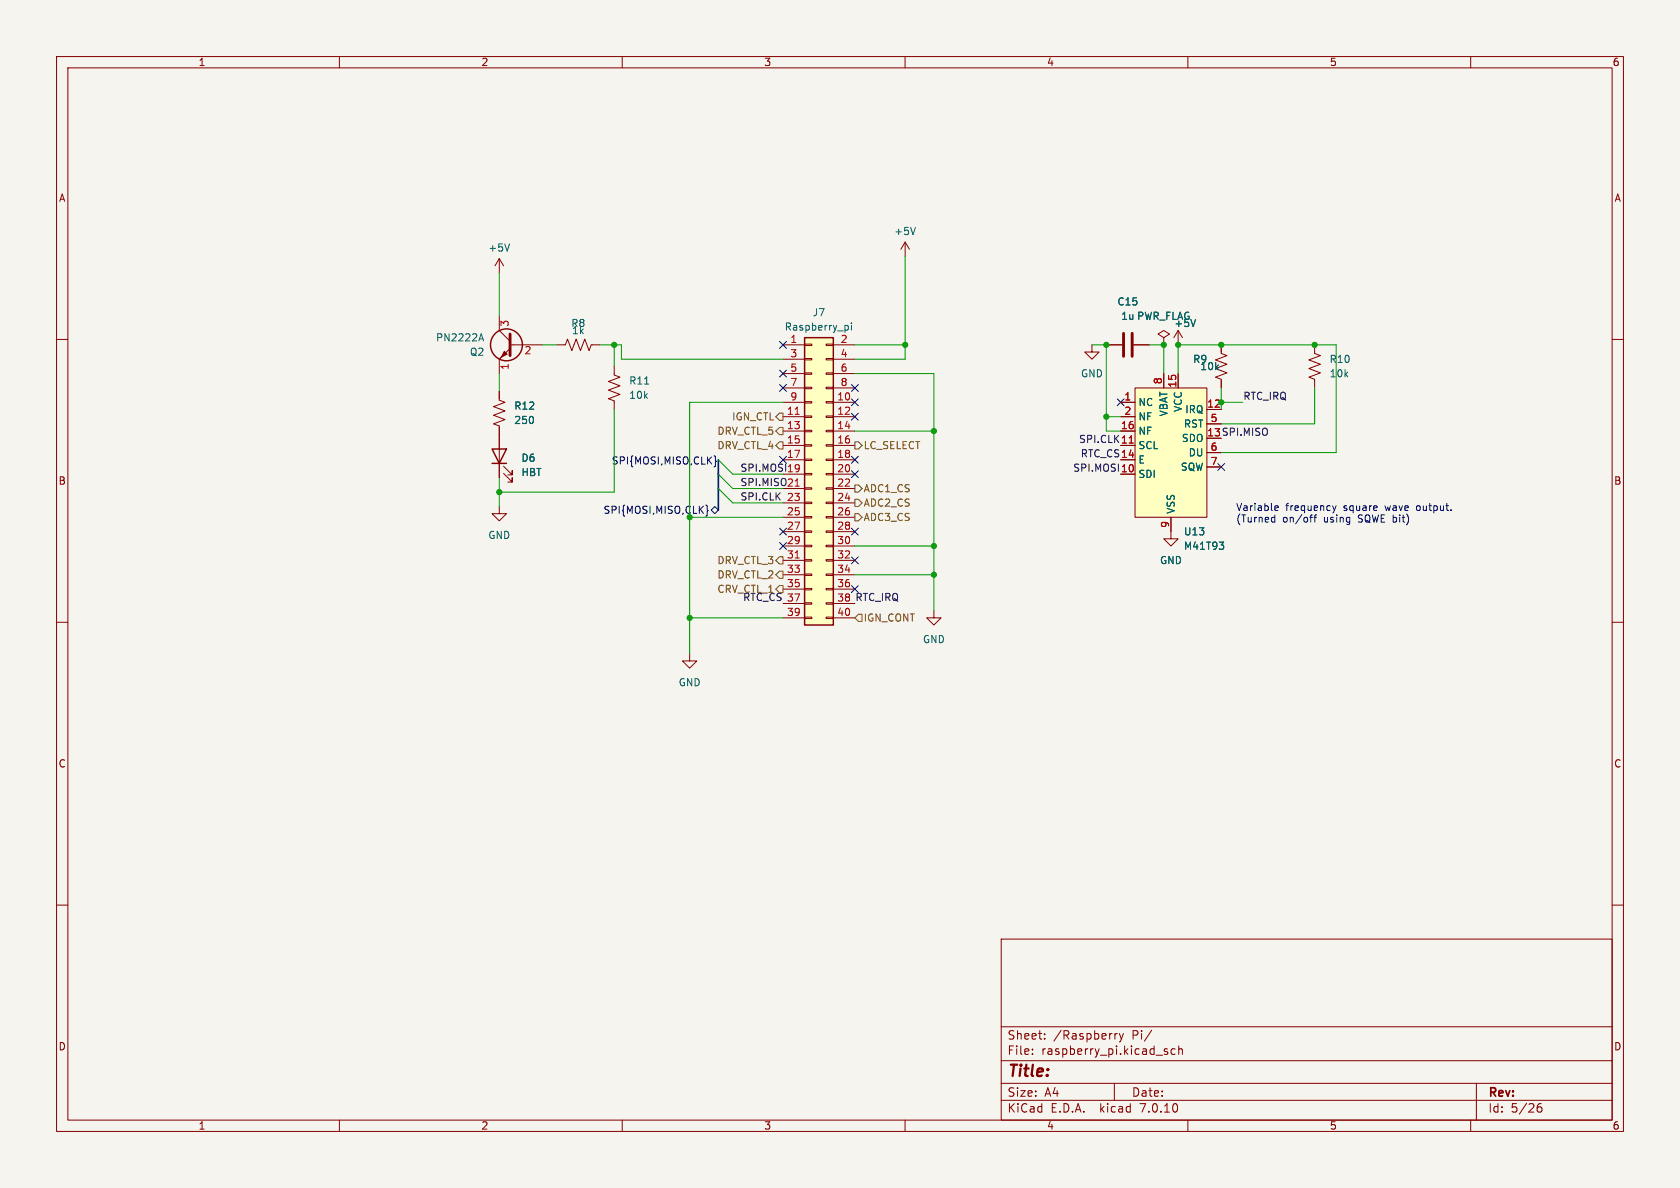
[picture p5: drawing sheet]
<svg xmlns="http://www.w3.org/2000/svg" width="297mm" height="210mm" viewBox="0 0 297 210" stroke-linecap="round" stroke-linejoin="round" font-family="sans-serif">
<path d="M0 0h297v210h-297z" fill="#f5f4ef" stroke="#f5f4ef" stroke-width=".18"/>
<g fill="none" stroke="#840000" stroke-width=".18">
<path d="M10 10h277v190h-277zM12 12h273v186h-273zM60 10v2M110 10v2M160 10v2M210 10v2M260 10v2M10 60h2M88.3 45.7v2.6M88.3 55.9v2.5l1.9 1.9M88.3 45.7l-.8 1.3M88.3 45.7l.7 1.3"/>
<path d="M160 42.8l-.7 1.3M160 42.8v2.5M160 42.8l.8 1.3M205.7 59.7l1.1-.6-1.1-.7-1 .7 1 .6v1.3M208.3 58.4v2.6M208.3 58.4l-.8 1.3M208.3 58.4l.7 1.3M285 60h2M88.3 69.2v1.5l1 .4-2.1 .8 2.1 .7-2.1 .8 2.1 .8-2.1 .7 1.1 .4v9.2M88.9 62.9l-.5 .5M90.2 61.6l-1.9 1.9v2.5M90.2 61h5.7"/>
<path d="M98.4 61h1.5l.4-1.1 .8 2.1 .8-2.1 .7 2.1 .8-2.1 .7 2.1 .4-1h1.5M108.6 64.8v1.5l1 .4-2 .7 2 .8-2 .8 2 .7-2 .8 1 .4v1.5M138.4 71.1h3.8M138.4 78.7h3.8M138.4 76.2h3.8M138.4 73.7h3.8M138.4 61h3.8M138.4 63.5h3.8M138.4 66h3.8M138.4 68.6h3.8M142.2 78.6h1.3v.3h-1.3zM142.2 76.1h1.3v.2h-1.3z"/>
<path d="M142.2 73.5h1.3v.3h-1.3zM142.2 71h1.3v.2h-1.3zM142.2 68.5h1.3v.2h-1.3zM142.2 65.9h1.3v.3h-1.3zM142.2 63.4h1.3v.2h-1.3zM142.2 60.8h1.3v.3h-1.3zM146 78.6h1.3v.3h-1.3zM146 76.1h1.3v.2h-1.3zM146 73.5h1.3v.3h-1.3zM146 71h1.3v.2h-1.3zM146 68.5h1.3v.2h-1.3zM146 65.9h1.3v.3h-1.3z"/>
<path d="M146 63.4h1.3v.2h-1.3zM146 60.8h1.3v.3h-1.3zM147.3 71.1h3.8M147.3 78.7h3.8M147.3 76.2h3.8M147.3 73.7h3.8M147.3 61h3.8M147.3 63.5h3.8M147.3 66h3.8M147.3 68.6h3.8M193 61v1.2h1.3l-1.3 1.3-1.2-1.3h1.2M195.6 61h2.8"/>
<path d="M198.1 71.1h2.6M198.1 78.7h2.6M198.1 76.2h2.6M198.1 73.7h2.6M200.4 61h2.8M200.7 68.6h12.7v22.8h-12.7zM205.7 61h.1M205.7 66v2.6M208.3 66v2.6M213.4 72.4h2.5M213.4 74.9h2.5M215.9 61v1.5l1 .4-2 .7 2 .8-2 .8 2 .7-2 .8 1 .4v1.5"/>
<path d="M232.4 61v1.5l1 .4-2 .7 2 .8-2 .8 2 .7-2 .8 1 .4v1.5M88.3 89.5v1.3h1.2l-1.2 1.3-1.3-1.3h1.3M89 83.7l1.6 1.5v-.7v.7h-.8M89 82.4l1.6 1.5v-.7v.7h-.8M138.4 83.8h3.8M138.4 81.3h3.8M138.4 86.4h3.8M138.4 88.9h3.8M138.4 91.4h3.8M138.4 94h3.8M138.4 96.5h3.8M138.4 99.1h3.8"/>
<path d="M142.2 98.9h1.3v.3h-1.3zM142.2 96.4h1.3v.2h-1.3zM142.2 93.9h1.3v.2h-1.3zM142.2 91.3h1.3v.3h-1.3zM142.2 88.8h1.3v.2h-1.3zM142.2 86.2h1.3v.3h-1.3zM142.2 83.7h1.3v.2h-1.3zM142.2 81.2h1.3v.2h-1.3zM146 98.9h1.3v.3h-1.3zM146 96.4h1.3v.2h-1.3zM146 93.9h1.3v.2h-1.3zM146 91.3h1.3v.3h-1.3z"/>
<path d="M146 88.8h1.3v.2h-1.3zM146 86.2h1.3v.3h-1.3zM146 83.7h1.3v.2h-1.3zM146 81.2h1.3v.2h-1.3zM147.3 83.8h3.8M147.3 81.3h3.8M147.3 86.4h3.8M147.3 88.9h3.8M147.3 91.4h3.8M147.3 94h3.8M147.3 96.5h3.8M147.3 99.1h3.8"/>
<path d="M198.1 83.8h2.6M198.1 81.3h2.6M207 91.4v3.9h1.3l-1.3 1.2-1.3-1.2h1.3M213.4 80h2.5M213.4 82.6h2.5M10 110h2M121.9 115.6v1.2h1.3l-1.3 1.3-1.3-1.3h1.3M138.4 101.6h3.8M138.4 104.1h3.8M138.4 106.7h3.8M138.4 109.2h3.8M142.2 109.1h1.3v.2h-1.3z"/>
<path d="M142.2 106.6h1.3v.2h-1.3zM142.2 104h1.3v.3h-1.3zM142.2 101.5h1.3v.2h-1.3zM146 109.1h1.3v.2h-1.3zM146 106.6h1.3v.2h-1.3zM146 104h1.3v.3h-1.3zM146 101.5h1.3v.2h-1.3zM147.3 101.6h3.8M147.3 104.1h3.8M147.3 106.7h3.8M147.3 109.2h3.8M165.1 108v1.2h1.3l-1.3 1.3-1.3-1.3h1.3"/>
<path d="M285 110h2M10 160h2M285 160h2M177 166h108v32h-108zM60 198v2M110 198v2M160 198v2M177 194.5h108M177 191.5h108M177 187.5h108M177 181.5h108M182.5 186.3v.1"/>
<path d="M182.5 185.5v.1M184.7 183.6v.1M184.7 182.8v.1M197 191.5v3M197.5 182.7l-.3 .1-.1 .2M197.9 182.7l.3 1M198.2 183.7l-.1 .4-.2 .1M198.6 182.7l-.4 1M203.6 182.1l-1.3 2M206 185.9l.4 .1 .1 .2-.3 .2h-.2M206 185.4l.4 .1M207.7 185.5l-.4-.1-.3 .3v.4l.2 .2h.5"/>
<path d="M208.4 185.5l.2-.1 .4 .1v.9M208.4 184.9v1.5M210 198v2M260 198v2M261 191.5v6.5M271.7 196l.3-.3h.5l.1 .3v.3l-.3 .3h-.3l-.3-.3M272.5 195.1a.6 .6 0 0 0-.8 .6"/>
</g>
<g fill="none" stroke="#840000" stroke-width=".25">
<path d="M142.2 59.7h5.1v50.8h-5.1zM87 79.4h2.5l-1.2 2.5zM87 81.9h2.5"/>
<circle cx="89.5" cy="61" r="2.82"/>
</g>
<path d="M84.8 59.9h.6M85.1 59l.4 1.3M90.1 43.1l-.4 1.3M149.5 57.5l.4 .1 .1 .2-.1 .4-.4 .2M150.5 57.1v.1M150.5 57.5v.9M161.8 40.2l-.4 1.3M211.4 56.5l-.5 1.2M114 67.9h.7M215.5 95.8h.8l-.4 .5M216.2 96.4l.1 .2-.1 .4" fill="none" stroke="#006464" stroke-width=".18"/>
<g fill="#ffffc2" stroke="#ffffc2" stroke-width=".18">
<path d="M200.7 68.6h12.7v22.8h-12.7z"/>
<path d="M142.2 59.7h5.1v50.8h-5.1z"/>
</g>
<path d="M140.6 73.2h.7M199.6 78.3h.8M140.6 85.9h.7M140.6 98.6h.7" fill="none" stroke="#a90000" stroke-width=".18"/>
<path d="M90.2 59.1v3.8M198.6 58.9v4.1M200.2 58.9v4.1" fill="none" stroke="#840000" stroke-width=".51"/>
<path d="M89.2 62.1l.5 .5-1.1 .5z" fill="#840000" stroke="#840000" stroke-width=".18"/>
<path d="M137.2 73.7l.6-.7h.6v1.3h-.6zM137.2 78.7l.6-.6h.6v1.3h-.6zM137.2 76.2l.6-.6h.6v1.2h-.6zM151.1 78.1h.7l.6 .6-.6 .7h-.7zM137.2 99.1l.6-.7h.6v1.3h-.6zM151.1 90.8h.7l.6 .6-.6 .7h-.7zM151.1 88.3h.7l.6 .6-.6 .6h-.7zM151.1 85.7h.7l.6 .7-.6 .6h-.7zM137.2 104.1l.6-.6h.6v1.3h-.6zM137.8 101h.6v1.2h-.6l-.6-.6zM151.8 108.6h.6v1.3h-.6l-.7-.7z" fill="none" stroke="#725600" stroke-width=".18"/>
<g fill="none" stroke="#000084" stroke-width=".18">
<path d="M137.8 60.4l1.2 1.2M137.8 68l1.2 1.2M137.8 65.4l1.2 1.2M139 60.4l-1.2 1.2M139 68l-1.2 1.2M139 65.4l-1.2 1.2M150.5 73.1l1.2 1.2M150.5 70.5l1.2 1.2M150.5 68l1.2 1.2M151.7 73.1l-1.2 1.2M151.7 68l-1.2 1.2M151.7 70.5l-1.2 1.2"/>
<path d="M197.5 70.5l1.2 1.2M198.7 70.5l-1.2 1.2M124.8 89.3l.2 .2v.6l.2 .2-.2 .1v.7l-.2 .1M125.7 90.2l.7-.7 .6 .7-.6 .6zM126.2 80.6l.3 .2v.6l.2 .2-.2 .1v.6l-.3 .2M137.8 95.9l1.2 1.2M137.8 93.4l1.2 1.2M137.8 80.7l1.2 1.2M139 95.9l-1.2 1.2M139 93.4l-1.2 1.2M139 80.7l-1.2 1.2M150.5 93.4l1.2 1.2"/>
<path d="M150.5 98.5l1.2 1.2M150.5 83.2l1.2 1.2M150.5 80.7l1.2 1.2M151.7 83.2l-1.2 1.2M151.7 98.5l-1.2 1.2M151.7 93.4l-1.2 1.2M151.7 80.7l-1.2 1.2M215.3 81.9l1.2 1.3M216.5 81.9l-1.2 1.3M150.5 103.5l1.2 1.2M151.7 103.5l-1.2 1.2"/>
</g>
<path d="M225 91.4l.4 .1M225.4 91v1.3M225.4 92.2l-.4 .1M225.4 90.2h.5M225.4 89.5l.4-.1 .2 .3-.6 .1M231.5 91.4h.5M232.3 91.4h.5M232.4 91.2v1.1M235.6 89.4l.3 .9M235.9 90.3l-.2 .3M236.2 89.4l-.3 .9" fill="none" stroke="#0000c2" stroke-width=".18"/>
<path d="M127 81.3v8.9" fill="none" stroke="#000084" stroke-width=".3"/>
<g fill="none" stroke="#009600" stroke-width=".18">
<path d="M88.3 48.3v7.6M160 45.3v18.2h-8.9M88.3 66v3.2M95.9 61h2.5M106 61h3.9v2.5h28.5M108.6 72.4v14.6h-20.3M108.6 61v3.8M138.4 71.1h-16.5v44.5M151.1 61h8.9M151.1 66h14v42M151.1 76.2h14M193 61h2.6v15.2h2.5"/>
<path d="M195.6 73.7h2.5M203.2 61h2.5v5M208.3 66v-5h27.9v19h-20.3M215.9 71.1h3.8M215.9 68.6v3.8M232.4 68.6v6.3h-16.5M88.3 84.5v5M121.9 91.4h16.5M127 83.8l2.5 2.6h8.9M127 86.4l2.5 2.5h8.9M127 81.3l2.5 2.5h8.9M151.1 96.5h14"/>
<path d="M121.9 109.2h16.5M151.1 101.6h14"/>
</g>
<g fill="#009600" stroke="#009600" stroke-width=".18">
<circle cx="121.9" cy="109.2" r=".46"/>
<circle cx="88.3" cy="87" r=".46"/>
<circle cx="108.6" cy="61" r=".46"/>
<circle cx="195.6" cy="73.7" r=".46"/>
<circle cx="165.1" cy="96.5" r=".46"/>
<circle cx="165.1" cy="76.2" r=".46"/>
<circle cx="165.1" cy="101.6" r=".46"/>
<circle cx="160" cy="61" r=".46"/>
<circle cx="205.7" cy="61" r=".46"/>
<circle cx="208.3" cy="61" r=".46"/>
<circle cx="232.4" cy="61" r=".46"/>
<circle cx="215.9" cy="61" r=".46"/>
<circle cx="215.9" cy="71.1" r=".46"/>
<circle cx="195.6" cy="61" r=".46"/>
</g>
<text font-size="2.8" fill="#840000" x="178" y="190.9">Title:</text>
<g font-size="2.1" fill="#840000">
<text x="178" y="184">Sheet:</text>
<text x="186.2" y="184">/Raspberry</text>
<text x="200.2" y="184">Pi/</text>
<text x="178" y="186.7">File:</text>
<text x="184.1" y="186.7">raspberry_pi.kicad_sch</text>
<text x="178" y="196.9">KiCad</text>
<text x="178" y="194.1">Size:</text>
<text x="184.7" y="194.1">A4</text>
<text x="185.7" y="196.9">E.D.A.</text>
<text x="194.6" y="196.9">kicad</text>
<text x="200" y="194.1">Date:</text>
<text x="201.8" y="196.9">7.0.10</text>
<text x="263" y="194.3">Rev:</text>
<text x="263" y="196.9">Id:</text>
<text x="267.1" y="196.9">5/26</text>
</g>
<g font-size="1.8" fill="#840000">
<text x="35" y="11.9">1</text>
<text x="85" y="11.9">2</text>
<text x="135" y="11.9">3</text>
<text x="185" y="11.9">4</text>
<text x="235" y="11.9">5</text>
<text x="285" y="11.9">6</text>
<text x="10.3" y="35.9">A</text>
<text x="285.3" y="35.9">A</text>
<text x="213.3" y="77.2">13 SPI.MISO</text>
<text x="10.3" y="85.9">B</text>
<text x="285.3" y="85.9">B</text>
<text x="10.3" y="135.9">C</text>
<text x="285.3" y="135.9">C</text>
<text x="10.3" y="185.9">D</text>
<text x="285.3" y="185.9">D</text>
<text x="35" y="199.9">1</text>
<text x="85" y="199.9">2</text>
<text x="135" y="199.9">3</text>
<text x="185" y="199.9">4</text>
<text x="235" y="199.9">5</text>
<text x="285" y="199.9">6</text>
</g>
<g font-size="1.8" fill="#006464">
<text x="158" y="41.8">+5V</text>
<text x="86.2" y="44.7">+5V</text>
<text x="100.9" y="58">R8</text>
<text x="101" y="59.3">1k</text>
<text x="138.6" y="58.6">Raspberry_pi</text>
<text x="143.6" y="56.1">J7</text>
<text x="197.4" y="54.2">C15</text>
<text x="198.1" y="56.7">1u PWR_FLAG</text>
<text x="207.5" y="58">+5V</text>
<text x="77" y="60.6">PN2222A</text>
<text x="83" y="63.1">Q2</text>
<text x="210.8" y="64.4">R9</text>
<text x="212.1" y="65.6">10k</text>
<text x="235" y="64.4">R10</text>
<text x="111.1" y="70.7">10k</text>
<text x="111.1" y="68.2">R11</text>
<text x="191" y="66.9">GND</text>
<text x="201.2" y="72">NC</text>
<text x="235" y="66.9">10k</text>
<text x="90.8" y="75.2">250</text>
<text x="90.8" y="72.6">R12</text>
<text x="201.2" y="77.1">NF</text>
<text x="201.2" y="74.5">NF</text>
<text x="206.6" y="73.7" transform="rotate(-90 206.6 73.7)">VBAT</text>
<text x="209.1" y="72.9" transform="rotate(-90 209.1 72.9)">VCC</text>
<text x="209.2" y="75.8">RST</text>
<text x="209.4" y="73.3">IRQ</text>
<text x="92.1" y="81.8">D6</text>
<text x="201.2" y="79.6">SCL</text>
<text x="201.2" y="82.1">E</text>
<text x="208.7" y="83.4">SQW</text>
<text x="208.8" y="78.3">SDO</text>
<text x="210" y="80.9">DU</text>
<text x="92.1" y="84.4">HBT</text>
<text x="201.2" y="84.7">SDI</text>
<text x="86.2" y="95.5">GND</text>
<text x="207.9" y="90.9" transform="rotate(-90 207.9 90.9)">VSS</text>
<text x="209.2" y="94.8">U13</text>
<text x="205" y="99.9">GND</text>
<text x="209.2" y="97.4">M41T93</text>
<text x="163.1" y="113.9">GND</text>
<text x="119.9" y="121.5">GND</text>
</g>
<g font-size="1.8" fill="#a90000">
<text x="90.2" y="57.9" transform="rotate(-90 90.2 57.9)">3</text>
<text x="90.2" y="65.5" transform="rotate(-90 90.2 65.5)">1</text>
<text x="92.6" y="62.9">2</text>
<text x="139.6" y="60.7">1</text>
<text x="139.6" y="63.2">3</text>
<text x="139.6" y="65.8">5</text>
<text x="148.5" y="60.7">2</text>
<text x="148.5" y="63.2">4</text>
<text x="148.5" y="65.8">6</text>
<text x="139.6" y="68.3">7</text>
<text x="139.6" y="70.9">9</text>
<text x="147.9" y="70.9">10</text>
<text x="148.5" y="68.3">8</text>
<text x="198.7" y="70.9">1</text>
<text x="205.5" y="68" transform="rotate(-90 205.5 68)">8</text>
<text x="208" y="68.6" transform="rotate(-90 208 68.6)">15</text>
<text x="139" y="73.4">11</text>
<text x="139" y="75.9">13</text>
<text x="147.9" y="73.4">12</text>
<text x="147.9" y="75.9">14</text>
<text x="198.1" y="75.9">16</text>
<text x="198.7" y="73.4">2</text>
<text x="213.3" y="72.1">12</text>
<text x="213.3" y="77.2">13</text>
<text x="213.9" y="74.7">5</text>
<text x="139" y="78.5">15</text>
<text x="139" y="81">17</text>
<text x="147.9" y="78.5">16</text>
<text x="147.9" y="81">18</text>
<text x="147.9" y="83.6">20</text>
<text x="198.1" y="83.6">10</text>
<text x="198.1" y="78.5">11</text>
<text x="198.1" y="81">14</text>
<text x="213.9" y="79.8">6</text>
<text x="213.9" y="82.3">7</text>
<text x="139" y="88.6">23</text>
<text x="147.9" y="86.1">22</text>
<text x="147.9" y="88.6">24</text>
<text x="139" y="91.2">25</text>
<text x="139" y="93.7">27</text>
<text x="147.9" y="91.2">26</text>
<text x="147.9" y="93.7">28</text>
<text x="206.8" y="93.4" transform="rotate(-90 206.8 93.4)">9</text>
<text x="139" y="96.3">29</text>
<text x="139" y="98.8">31</text>
<text x="139" y="101.3">33</text>
<text x="147.9" y="96.3">30</text>
<text x="147.9" y="98.8">32</text>
<text x="147.9" y="101.3">34</text>
<text x="139" y="103.9">35</text>
<text x="147.9" y="103.9">36</text>
<text x="147.9" y="106.4">38</text>
<text x="139" y="109">39</text>
<text x="147.9" y="109">40</text>
</g>
<g font-size="1.8" fill="#0f0f0f">
<text x="219.7" y="70.8">RTC_IRQ</text>
<text x="130.8" y="83.5">SPI.MOSI 19</text>
<text x="189.6" y="83.5">SPI.MOSI 10</text>
<text x="190.7" y="78.4">SPI.CLK 11</text>
<text x="191" y="80.9">RTC_CS14</text>
<text x="130.8" y="86">SPI.MISO 21</text>
<text x="130.8" y="88.6">SPI.CLK</text>
<text x="131.3" y="106.3">RTC_CS 37</text>
<text x="151.1" y="106.3">RTC_IRQ</text>
</g>
<g font-size="1.8" fill="#725600">
<text x="126.7" y="77.1">DRV_CTL_5</text>
<text x="129.3" y="74.5">IGN_CTL</text>
<text x="126.7" y="79.6">DRV_CTL_4</text>
<text x="152.6" y="79.6">LC_SELECT</text>
<text x="152.6" y="89.8">ADC2_CS</text>
<text x="152.6" y="87.2">ADC1_CS</text>
<text x="152.6" y="92.3">ADC3_CS</text>
<text x="126.7" y="99.9">DRV_CTL_3</text>
<text x="126.7" y="102.5">DRV_CTL_2</text>
<text x="126.7" y="105">CRV_CTL_1</text>
<text x="152.6" y="110.1">IGN_CONT</text>
</g>
<text font-size="1.8" fill="#000084" x="108" y="82.2">SPI{MOSI,MISO,CLK}</text>
<text font-size="1.8" fill="#009600" x="106.6" y="91">SPI{MOSI,MISO,CLK}</text>
<g font-size="1.8" fill="#0000c2">
<text x="218.4" y="90.4">Variable</text>
<text x="218.4" y="92.5">(Turned</text>
<text x="226.7" y="92.5">on/off</text>
<text x="227.3" y="90.4">frequency</text>
<text x="234.1" y="92.5">using</text>
<text x="237.7" y="90.4">square</text>
<text x="240.4" y="92.5">SQWE bit)</text>
<text x="245.2" y="90.4">wave</text>
<text x="250.9" y="90.4">output.</text>
</g>
</svg>
